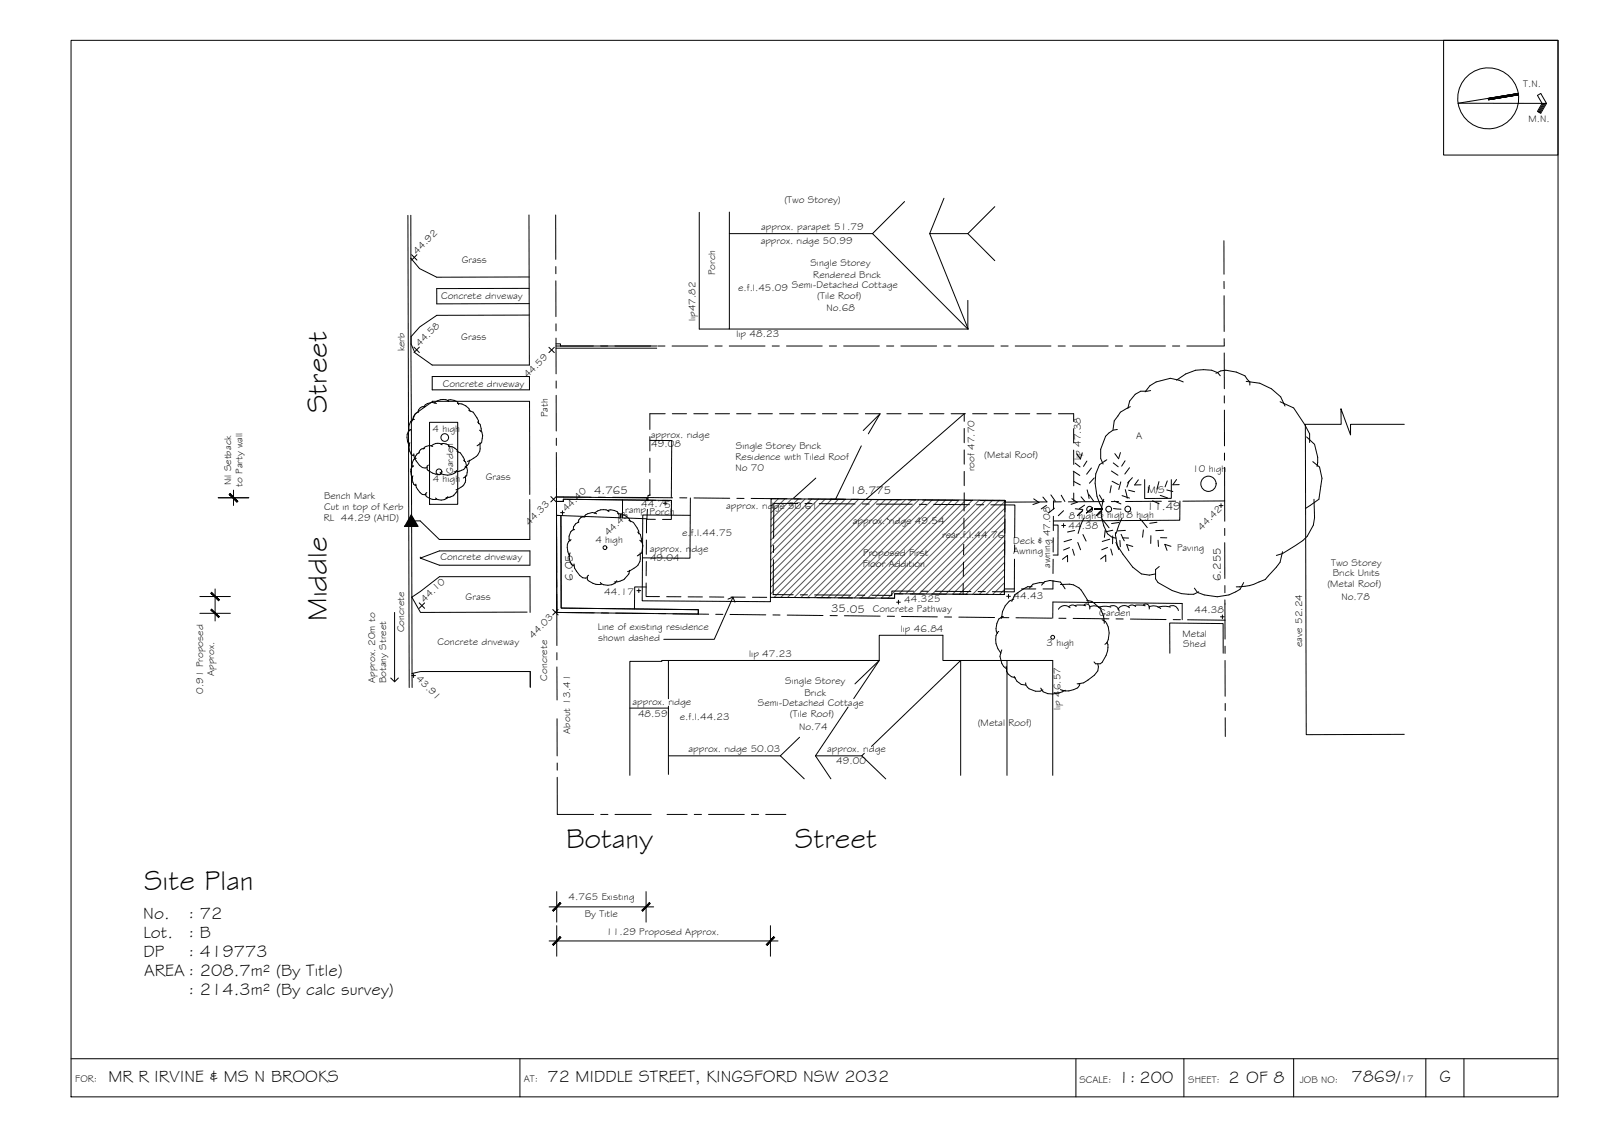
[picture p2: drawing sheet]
<svg xmlns="http://www.w3.org/2000/svg" width="420mm" height="297mm" viewBox="0 0 420 297" stroke-linecap="round" stroke-linejoin="round" font-family="sans-serif">
<!-- layer: HATCH -->
<g fill="none" stroke="#545454" stroke-width=".26">
<path d="M202.4 130.8l-.2 .1M204.1 130.8l-1.9 1.9M205.9 130.8l-3.7 3.6M207.6 130.8l-5.4 5.4M209.4 130.8l-7.2 7.2M211.1 130.8l-8.9 9M212.9 130.8l-10.7 10.8M214.7 130.8l-12.6 12.6M216.4 130.9l-14.3 14.2M218.2 130.9l-16.1 16M219.9 130.9l-17.8 17.8M221.7 130.9l-19.6 19.6"/>
<path d="M223.4 130.9l-21.3 21.3M225.2 130.9l-23.1 23.1M227 130.9l-24.9 24.9M228.7 130.9l-25.7 25.7M230.5 131l-25.7 25.6M232.2 131l-25.7 25.6M234 131l-25.7 25.6M235.7 131l-25.7 25.7M237.5 131l-25.7 25.7M239.2 131l-25.6 25.7M241 131l-25.7 25.7M242.7 131l-25.6 25.7"/>
<path d="M244.5 131l-25.7 25.7M246.3 131.1l-25.7 25.6M248 131.1l-25.7 25.7M249.8 131.1l-25.7 25.7M251.5 131.1l-25.6 25.7M253.3 131.1l-25.7 25.7M255 131.1l-25.6 25.7M256.8 131.1l-25.7 25.7M258.6 131.1l-25.7 25.7M260.3 131.1l-24.5 24.6M262.1 131.2l-24.6 24.5M263.5 138.5l-17.2 17.3"/>
<path d="M263.6 135l-20.8 20.7M263.6 136.8l-19.1 18.9M263.6 131.4l-24.3 24.3M263.6 133.2l-22.5 22.5M263.4 154.6l-1.3 1.3M263.4 151l-4.8 4.8M263.4 152.8l-3 3M263.5 147.4l-8.4 8.4M263.5 149.2l-6.7 6.6M263.5 143.9l-11.9 11.9M263.5 145.7l-10.2 10.1M263.5 142.1l-13.7 13.7"/>
<path d="M263.5 140.3l-15.4 15.5"/>
</g>
<!-- layer: TEXT -->
<path d="M107.9 135l1.7 3h-3.4zM106.2 138h3.4z" fill="#000" stroke="#000" stroke-width=".26"/>
<!-- layer: BORDER -->
<g fill="none" stroke="#000" stroke-width=".26">
<path d="M18.6 10.6h390v277h-390zM378.6 10.6h30v30.1h-30zM398.2 24.5l-15.8 2.6h23.2l-1.5-2.6-.9 .5 1.2 2.1-1.2 2.1 .9 .5 1.5-2.6M398.3 24.9l-7.9 1.3M404.7 27.1l-1.3 2.2M405 27.1l-1.3 2.4M405.3 27.1l-1.4 2.5M18.6 277.6h390M136.4 277.6v10M282.2 277.6v10M310.5 277.6v10M339.3 277.6v10"/>
<path d="M374 277.6v10M383.9 277.6v10"/>
<circle cx="390.3" cy="25.8" r="8"/>
</g>
<g fill="#000" stroke="#000" stroke-width=".26">
<path d="M390.3 25.8l7.9-1.3zM390.3 25.8l7.9-1.3 .1 .3z"/>
<path d="M390.3 25.8l.1 .4 7.9-1.4zM390.4 26.2l7.9-1.4z"/>
</g>
<!-- layer: DIMENSION -->
<path d="M57.2 130.5h8M61.2 128.5v4M52.4 156.4h8M56.4 154.4v8.4M52.4 160.8h8M144 237.8h27.4M146 233.8v8M169.4 233.8v8M144 246.7h60.1M146 242.7v8M202.1 242.7v8" fill="none" stroke="#000" stroke-width=".26"/>
<!-- layer: 0 -->
<g fill="#000" stroke="#000" stroke-width=".26">
<path d="M60.4 129.4l-.3 .2 2.2 1.8zM60.1 129.6l2.2 1.8-.2 .2z"/>
<path d="M60.1 129.6l2 2 .2-.2zM60.4 129.4l1.9 2-2.2-1.8z"/>
<path d="M55.5 159.7l-.2 .2 2.2 1.8zM55.3 159.9l2.2 1.8-.2 .2z"/>
<path d="M55.3 155.5l2 2 .2-.2zM55.5 155.3l2 2-2.2-1.8z"/>
<path d="M146.9 236.7l-1.8 2.2 2-2zM146.9 236.7l-1.8 2.2-.2-.3z"/>
<path d="M168.3 238.6l.2 .3 1.8-2.2zM170.3 236.7l.2 .2-2 2z"/>
<path d="M146.9 245.6l-1.8 2.2 2-2zM146.9 245.6l-1.8 2.2-.2-.2z"/>
<path d="M203 245.6l-2 2 .2 .2zM203 245.6l.2 .2-2 2z"/>
</g>
<!-- layer: BDY_03 -->
<path d="M145.9 130.9h.1M146 130.3v30.3M147.8 130.3h.1M176.1 131.8h.1M321.3 158.3h.1" fill="none" stroke="#000" stroke-width=".26"/>
<!-- layer: BOUNDARY -->
<g fill="none" stroke="#000" stroke-width=".26">
<path d="M145.7 56.4l.1 11.6M145.8 73.6v9.4M145.8 69.9v1.9M321 63.1v8.8M321 73.8v1.9M321 77.5l.1 9.4M145.8 90.7h9.8M145.8 88.6v9.4M145.8 84.9v1.9M145.9 99.9v1.9M157.5 90.7h1.9M161.3 90.7h9.4"/>
<path d="M172.5 90.7h1.9M176.3 90.7h9.3M187.5 90.7h1.9M191.3 90.7h9.3M202.5 90.7h1.9M206.3 90.7h9.4M217.5 90.7h1.9M221.3 90.7h9.3M232.5 90.7h1.9M236.3 90.7h9.3M247.5 90.7h1.9M251.3 90.7h9.4"/>
<path d="M262.5 90.7h1.9M266.3 90.7h9.3M277.5 90.7h1.9M281.3 90.7h9.3M292.5 90.7h1.9M296.3 90.7h9.4M307.5 90.7h1.9M311.3 90.7h9.8M321.1 88.8v1.8M321.1 92.5v9.4M145.9 103.6v9.4M145.9 118.6l.1 11.7"/>
<path d="M145.9 114.9v1.9M321.1 103.8v1.9M321.1 107.5v9.4M321.1 118.8v1.9M146 137v1.9M155 130.4l-9-.1v4.8M156.9 130.4h1.9M160.7 130.4l15.7 .1M178.3 130.5h1.8M182 130.5l9.4 .1M193.3 130.7h1.8M197 130.7l9.4 .1"/>
<path d="M208.3 130.8h1.8M212 130.8l9.4 .1M223.3 130.9h1.8M227 131h9.4M238.3 131.1h1.8M242 131.1l9.4 .1M253.3 131.2h1.8M257 131.2l6.6 .1v.3h11M278.3 131.6h-1.8M289.6 131.5l-9.4 .1M293.4 131.5h-1.9M304.6 131.4l-9.4 .1"/>
<path d="M308.3 131.4h-1.8M321.2 122.5v8.8M321.2 131.3v5.3M321.2 131.3l-11 .1M321.2 138.5v1.9M146 140.8v9.3M146 152v1.9M146 155.7v4.9l9.8 .1M321.2 142.3v9.4M321.3 157.3v10.2M321.3 153.5v1.9M146 160.6l.1 8.6"/>
<path d="M146.1 174.9v8.6M146.1 171.1v1.9M157.7 160.7h1.9M161.5 160.7l9.3 .1M172.7 160.9h1.9M176.5 160.9l9.4 .1M187.7 161.1h1.9M191.5 161.1l9.3 .1M202.7 161.2h1.9M206.5 161.3l9.3 .1M217.7 161.4h1.9M221.5 161.4l9.3 .1"/>
<path d="M232.7 161.6h1.9M236.5 161.6l9.3 .1M247.7 161.7l1.9 .1M251.5 161.8l9.3 .1M262.7 161.9h1.9M266.5 162l9.3 .1M277.7 162.1h1.9M281.5 162.1l9.3 .1M292.7 162.3h1.9M296.5 162.3l9.3 .1M307.7 162.4l1.9 .1M311.5 162.5l9.8 .1"/>
<path d="M321.3 173.2v9.3M321.3 169.4v1.9M146.1 188.4v9.8M321.3 188.2l.1 4.9M321.3 184.4v1.9M146.1 203.8l.1 9.7h9.5M146.1 200v1.9M157.6 213.5h1.8M161.3 213.5h9.5M174.9 213.5h5.3M182.1 213.5h1.9M185.8 213.5h9.4"/>
<path d="M197.1 213.5h1.9M200.8 213.5h5.3"/>
</g>
<!-- layer: BLD_01 -->
<g fill="none" stroke="#000" stroke-width=".26">
<path d="M169.7 131.1l6.4 .1M217.7 130.9h4.1M223.7 130.9l4 .1M232.7 136l.3 .2M252.8 135.8v2.8M252.9 131.2l-.1 2.8M276.3 137.7h1.2v7.8h-1.3M146 141.4h.1M146 144.4h.1M169.5 153.9h-3l-.1 5.8M252.6 153v2.8M252.7 147.4v3.7"/>
<path d="M252.8 142.7l-.1 2.8"/>
</g>
<!-- layer: EXISTING -->
<g fill="none" stroke="#000" stroke-width=".26">
<path d="M107 56.5l.3 123.7M107.7 56.4l.1 11.3M138.7 56.4l.1 39.3h-25.4l-4.6-3.2-1-2.3v-2l2.3-2.5 4.5-3 24.2-.1M191.3 55.6v30.7h-7.9v-30.6M237.2 52.8l-8.4 8.4 25 25.1v-7.5M247.6 52l-3.8 9.2M260.9 54.2l-7.1 7h-10l10.1 25.1h-62.6M107.8 67.7l2.2 2.7 4.5 2.3 24.3-.1M107.8 67.7l.1 43M138.8 75.6l-24.3 .1 .1 4 24.2-.1M191.3 61.2h37.5M253.8 61.2l7.1 7.1"/>
<path d="M113.4 98.7h25.5v3.5h-25.5zM145.8 90.1h1.2v.6h25.2M145.8 91.3h26.4M107.9 110.7l.1 25.9M112.7 110.7h7.3v21.5h-7.3zM113.4 105.2h25.5v24.4M113.5 105.2l-4.5 3.3-1.1 2.2M170.4 114.5v3.7M174.5 108.5h-4.1v4.1M176.3 108.5h3.8M182 108.5h3.7M187.6 108.5h3.7"/>
<path d="M193.2 108.5h3.8M198.8 108.5h3.8M204.5 108.5h3.7M210.1 108.5h3.7M215.7 108.5h3.8M221.3 108.5h3.8M227 108.5h3.7M232.6 108.5h3.7M238.2 108.5h3.7M243.8 108.5h3.8M249.5 108.5h3.7M252.9 108.5v2"/>
<path d="M252.9 112.3v3.8M252.9 118v3.7M255.1 108.5h3.7M260.7 108.5h3.7M266.3 108.5h3.8M272 108.5h3.7M277.6 108.5h4v2M281.6 112.4v3.7M281.6 118v3.8M368.3 111.2h-14.1v2.8l-2.5-6.8 .1 4h-9.4l.2 81.4 25.7-.1M108 136.6v20M138.9 131l.1 10.4h-23.8l-5-4.8h-2.2"/>
<path d="M146 135.1l1.1 .1 .1 24.2 35.9 .4v1.2l-37.1-.4zM146 130.3l23.9 .2 .1 .6-22.2-.2v.6h-1.8zM146 135.1l23.7 .9M163.3 131.1v4.7M169.6 130.4v.7l2.3 .1M170.4 125.7v4.2h-.4l-.1 .6M170.4 120.1v3.8M171.9 136.2l-2.3-.1v3.6M173.8 131.2h2.3v5h-2.3M252.9 123.6v3.7M252.9 129.2v2M263.6 136.1l-.1 3.7"/>
<path d="M263.6 131.3v2.9M276.3 135.4v3.7M276.3 131.3v2.2M281.6 123.6v3.8M281.6 129.3v2M300.2 125.7v5h7v-5M309.5 131.4l-.1 5-33.1 .2M108 156.6l2.3 4 27.9-.1M108 156.6l2.3-1.5 5-3.9h23.7v9.4M108 156.6l.1 20M110.2 146.3l5-1.9h23.8v3.8h-23.8zM169.5 152.8l-.1 3.6h3.6"/>
<path d="M169.5 147.2v3.8M169.5 141.6v3.7M174.8 156.4l3.8 .1M180.5 156.5h3.7M186.1 156.5h3.7M191.7 156.5l3.8 .1M197.3 156.6h3.8M203 156.6h3.7M208.6 156.6l3.7 .1M214.2 156.7h3.8M219.8 156.7l3.8 .1M225.5 156.8h3.7"/>
<path d="M236.8 155.7h-2.2v1.1h-3.5M238.7 155.7h3.8M244.3 155.7l3.8 .1M250 155.8h3.7M255.6 155.8h3.7M263.4 154.4h2.6M263.4 153v2.9h-2.2M263.5 147.3l-.1 3.8M263.5 141.7v3.8M267.9 154.4h3.8M276.2 152.2l-.1 2.2h-2.6M276.2 146.6v3.8"/>
<path d="M276.2 141v3.7M108.1 176.6l2.2-.5h28.8v4.1M108.1 176.6v3.6M175.3 173.2v10M224.2 179.3l6.4-6.1-6.7 9.9M264.1 173.2v30.1M276.1 162.1v-4.3l34 .4v4.3M306.8 171.3v-8l14 .2v7.8M165.2 185.6h10.1M175.3 198.2h29.4M175.3 185.1v17.9M204.7 198.2l6.2 6"/>
<path d="M209.7 193.3l-5 4.9M213.9 198.2h12.1M213.9 198.2l4 6M222.4 185.4l-8.5 12.8M226 198.2l6.3 6M226.7 197.5l-.7 .7M228.6 195.7l23.4-22.5v30.1M165.2 203.3v-29.9h8.4v-.2h57v-6.6h16.7v6.6h28.8v30.1"/>
</g>
<!-- layer: TEXT1 -->
<path d="M147.1 135.2l.1 24.2 35.9 .4v1.2M169.7 131.1l-21.9-.2v.6h-1.9M110.2 146.3h.1M139.1 176.1v4.1" fill="none" stroke="#000" stroke-width=".26"/>
<!-- layer: BLD_ADJ -->
<path d="M170.4 129.9h.1" fill="none" stroke="#545454" stroke-width=".26"/>
<!-- layer: HGTS_11 -->
<g fill="none" stroke="#000" stroke-width=".26">
<path d="M108 66.8l1.4 1.4M109.4 66.8l-1.4 1.4M108.6 91l1.4 1.4M110 91l-1.4 1.4M144 91.1l1.4 1.3M145.4 91.1l-1.4 1.3M144.5 130.2l1.4 1.4M145.9 130.2l-1.4 1.4M147 134.4h1M147.5 133.9v1M162.2 135.3h1M162.8 134.8v1"/>
<path d="M173.9 131.9h1M174.4 131.4v1M278.5 137.8h.9M278.9 137.3v1M319.7 132.6h1M320.2 132.1v.9M109.9 158.1l1.5 1.4M111.4 158.1l-1.5 1.4M145 159.8l1.4 1.4M146.4 159.8l-1.4 1.4M167 154.8h1M167.5 154.4v1"/>
<path d="M235.1 157.9h1M235.6 157.4v1M264 156.3h1M264.5 155.8v1M108 177.1h1M108.5 176.6v1M320.1 161.7h1M320.6 161.2v1"/>
</g>
<!-- layer: VEGSPREAD -->
<g fill="none" stroke="#000" stroke-width=".26">
<path d="M318.9 97.9l1.3-.7 1.3-.1 2.7 .5 2.3 .9 1.3 1.6v.9M320 98.5l-.6-.8a10 10 0 0 0-10.8 2M326.8 100l3.6 .5 3.1 1.4 2.4 2.1 1.1 2.5M107.5 116a2.95 2.95 0 0 0 .8 3.4l.3 .1M107.8 112.6a2.69 2.69 0 0 0-.7 3.8l.3 .5M108.5 119a3.7 3.7 0 0 0 1.5 3l.8 .6h1.2M108.7 110h-.4a2.18 2.18 0 0 0-.9 3M109.8 108a2.03 2.03 0 0 0-1.5 2M110 118.7l-.2 .1a1.76 1.76 0 0 0-.9 1.4M111.4 117.6a1.25 1.25 0 0 0-1.5 1.2M111.6 106.6a1.68 1.68 0 0 0-2 1.5M113.5 117a1.82 1.82 0 0 0-2.5 .7"/>
<path d="M114.5 105.8a2.49 2.49 0 0 0-3.4 .9M115.6 116.5a1.6 1.6 0 0 1 2.3 .7M115.9 116.6a2.18 2.18 0 0 0-2.8 .3M117.3 105.1a2.43 2.43 0 0 1 3 .7v.3M117.6 117a2.61 2.61 0 0 1 2.6 1.6M117.7 105.3a2.87 2.87 0 0 0-3.8 .4M119.9 118.3a3.2 3.2 0 0 1 1.9 2.7M120 105.8a3.4 3.4 0 0 1 3.3 2.1M122.9 107.5l1.2 .6 1.4 2.2v.8M125.2 110.6a2.5 2.5 0 0 1 .9 2.6M125.8 112.8l.6 .5 .2 .9-.3 1.8-1.2 .9M125.9 116a3.4 3.4 0 0 1-1.6 4.1l-1.7 .9"/>
<path d="M283.9 118.7l-.5 1.6-1-1.3M293 112.6l-1.1 .2-1.9 1.6-1.3 3.4v2.4l.6 1.5M293.9 118.7l-.5 1.6-1-1.4M296.4 106.6l-2.6 1.5-1.6 2.2-.3 2.3M301.8 102.4l-1 .2a4.6 4.6 0 0 0-5 4.5M310.3 100.1l-1.1-.4-2.3-.5-3.7 .9-1.6 1-1.3 1.6M335.7 105.3l3.6 1.6 2.9 4.4 1.3 2.4v2.3M342.7 114.5l2.1 2 .8 3.4-.2 2.4M108.3 124.7l-.1 .3a1.86 1.86 0 0 0 .9 2.3M108.5 122.1a2.05 2.05 0 0 0-.5 2.9l.2 .4M108.9 120.2a1.67 1.67 0 0 0-.6 2.2M109.1 126.9a3.1 3.1 0 0 0 1.7 2.7h.9"/>
<path d="M109.2 120.2h-.3M111.9 129.1l-.2 .2v.6a2.5 2.5 0 0 0 2.8 .9M112.4 121.9l-.4 .3v.8a3.4 3.4 0 0 0 3.8 1.2M117.5 130.2a2.09 2.09 0 0 1-3.3 .3M119.7 123.3a2.57 2.57 0 0 1-3.4 1.1l-.6-.2-.3-.4M120 128.2a2.96 2.96 0 0 1-3 2.3M121.6 120.6a2.02 2.02 0 0 1 .7 2M122 122.3a1.82 1.82 0 0 1-.2 2.8l-.3 .2M122.1 124.7a3 3 0 0 1-2.5 3.7M123.1 120.6a3.9 3.9 0 0 1-4 3.1M150.3 138.9a2.18 2.18 0 0 0-.8 3M150.7 138.8l-.4 .1"/>
<path d="M151.8 136.8a2.03 2.03 0 0 0-1.5 2M153.6 135.4a1.68 1.68 0 0 0-2 1.6M156.5 134.7a2.44 2.44 0 0 0-3.4 .8M159.3 133.9a2.4 2.4 0 0 1 3 .8v.3M159.7 134.1a2.94 2.94 0 0 0-3.8 .4M162 134.6a3.5 3.5 0 0 1 3.4 2.2M164.9 136.4l1.2 .6 1.4 2.2v.8M167.2 139.5a2.52 2.52 0 0 1 1 2.6M271.1 130.8l1.4 .9-1.6 .6M273.5 130.3l1.1 1.3M274.5 132.5l-1.4 .9M275.6 129.7l1.2 1.7"/>
<path d="M276.5 133.2l-1.5 1.3M278.3 129.8l1 1.7M278.9 133.9l-1.3 1.3M281.1 130.7l1.4 1-1.6 .5M281.5 123.5l1.7 1.1M281.7 126.2l1.6 .9M281.8 139.1l-1.8 .4M282 121.4l1.3 1M282 133.4l2 .2M283.5 130.3l1.1 1.2M284 133.9l-1.4 1.3M284.3 135.8l-.9 2-.6 2.1"/>
<path d="M284.5 132.4l-1.4 1M285.1 120.9l-.9 1.4M285.1 128.4l.5 2.3M285.6 129.7l1.2 1.7M286.2 122.7l-1.2 1.6M286.6 133.2l-1.6 1.3M287 125.3l-1.3 1.4M287 133.4l2 .1zM288.3 129.8l1 1.6M288.9 136l2 2.4M289 133.8l-1.4 1.3M289.5 130.9a9.8 9.8 0 0 0 1 9l1.2 1 1 .2"/>
<path d="M289.9 139l-.2 1.9M290.3 120.5l-1.9 1.3a11.6 11.6 0 0 0 0 10.1l.8 1.6M291.5 127.3l-.4 1.9M291.5 123.5l1.7 1.1M291.7 126.2l1.6 .9M291.9 139l-1.9 .4M292 121.4l1.3 1M292 133.3l2 .2M292.3 131.4l1.7 .7M292.6 139.6l.4 3.4 4.1 5.7 2.2 1.8 2.1 .3 1.7-.3M293.4 137l-1.9 .3M293.9 126.3l-.5 2"/>
<path d="M294.3 129.9l1.9 .7M294.3 135.8l-1.5 4M295.1 120.8l-.9 1.4M295.1 128.4l.5 2.2M295.2 139.1l-2.1 .1M296 128.5l1.6 .4M296.1 126.1l-.5 1.6M296.2 122.6l-1.2 1.7M297 125.2l-1.3 1.4M298.6 125.8l-1 1.3h1.7M298.9 135.9l2 2.4M299.9 138.9l-.2 1.9"/>
<path d="M301.4 127.3l-.3 1.9M302.3 131.3l1.7 .8M303.4 136.9l-1.9 .3M304 126.3l-.6 2M304.3 129.9l1.9 .6M305.2 139l-2.1 .1M306 128.5l1.6 .4M306.1 126.1l-.5 1.5M308.6 125.7l-1 1.4h1.7M344.3 121l1.8 1.5 .6 2.9-.8 5.5-3.5 2.4M344.6 130.9l.2 4.8a8.8 8.8 0 0 1-5 7.3l-3.4 2.1-1.6 .5M149.5 144.9a2.9 2.9 0 0 0 .8 3.4h.3"/>
<path d="M149.8 141.5a1.67 1.67 0 0 0-1 2l.1 1.2 .5 1.1M150.5 147.8a3.7 3.7 0 0 0 1.5 3.1l.8 .6h1.2M154.4 150.8l-.4 .3v.8a3.3 3.3 0 0 0 3.8 1.1M161.8 152.2a2.81 2.81 0 0 1-4.4 .5M165.1 149.5a3.9 3.9 0 0 1-4 3.1M167.8 141.6l.6 .5 .2 1-.3 1.8-1.2 .8M167.9 144.9a3.4 3.4 0 0 1-1.6 4.1l-1.7 .9M265.9 157a5.2 5.2 0 0 0-3.2 5.1M270.7 153.8h-1.2l-3.3 2.1-.8 1.8M273.2 153.4l.7-.9 1.5-.3 2.7 .4 1.2 1.8M273.8 152.8h-1.2l-1.7 .4-1 1M278.1 153.2a5.1 5.1 0 0 1 6.1 2.5l1 1.7 .3 .8"/>
<path d="M278.6 146.6l1.4-1v1.7M280.5 143.6l-1.6 .6M280.6 159.3a1.94 1.94 0 0 0-3 .4M281 141.4l-1.9 .6M281.3 144l.5 1.6M281.9 158.8l1.4-.2 1.5 .2M282.2 159a1.3 1.3 0 0 0-1.9 .1M282.7 142.2l.7 1.9M284 140.1l.8 1.8M284.3 158.6a.94 .94 0 0 1 1.2-.1 .94 .94 0 0 1 .3 1.2M285 157.4a5.4 5.4 0 0 1 4 3l.5 1.3 .1 1.7M285.7 159.1a2.78 2.78 0 0 1 3.1 .4"/>
<path d="M288.7 146.6l1.3-1v1.6M290.5 143.5l-1.5 .6M291 141.4l-1.9 .6M291.1 159a1.6 1.6 0 0 1 2.4 1.1M291.3 143.9l.5 1.6M291.3 159.2l-1.6-.3-1.6 .3M291.8 140.5v2.1M292.7 142.2l.7 1.9M293.7 141.7l.1 1.6M294 140.1l.9 1.7M294.4 141l1.6 .1M296.2 159.3a1.94 1.94 0 0 0-3 .4"/>
<path d="M297.1 143.3l-1.6-.5 .6 1.6M297.5 158.8l1.4-.2 1.5 .2M297.8 159a1.3 1.3 0 0 0-1.9 .1M299.9 158.6a.94 .94 0 0 1 1.2-.1 .94 .94 0 0 1 .3 1.2M301.3 159.1a2.78 2.78 0 0 1 3.1 .4M301.8 140.4v2.1M303.7 141.6l.1 1.7M304 148.5l-.9 .8v2.5l.6 .9a13.1 13.1 0 0 0 9.4 3.1l1.3-.6M304.4 141h1.6M306.7 159a1.6 1.6 0 0 1 2.4 1.1M306.9 159.2l-1.6-.3-1.6 .3M307.1 143.2l-1.6-.5 .6 1.6"/>
<path d="M326.2 152.7l-1 1.8a10.8 10.8 0 0 1-11.1 .8l-.8-1.1M336.4 144.6l-.7 2.8-3.9 4.5a15.5 15.5 0 0 1-6.7 2h-.9M261.9 165.5a3.1 3.1 0 0 0-.7 3.3l.5 1.3 .8 1.2M262.7 170.4a3.7 3.7 0 0 0 1.3 5M263.2 161.6h-.5a3.6 3.6 0 0 0-1.1 4.5M263.9 174.7l.1 .4a2.29 2.29 0 0 0 2.2 2.6M266 177.3a3.1 3.1 0 0 0 3 2.3M269 179l.1 .6M269.1 179.6a3.3 3.3 0 0 0 4.4 1.3M283.2 179.2l-.1 .5-.5 .6a4.9 4.9 0 0 1-4.5 .5M287.9 174l.2 .8-.2 1.1-.9 1.1-2.8 2-1.7 .3M289 162.5a3.4 3.4 0 0 1 1.9 3.4l-.5 2.6-.6 .4"/>
<path d="M290.3 168.4a4 4 0 0 1-.2 3.4l-1.1 1.9-.4 .3h-1.3l-.4-.5M273 180.4l.6 1a6 6 0 0 0 5.8-.4"/>
<circle cx="116.6" cy="114.7" r="1.01"/>
<circle cx="115.1" cy="123.7" r=".75"/>
<circle cx="285.8" cy="133.5" r=".75"/>
<circle cx="290.8" cy="133.5" r=".75"/>
<circle cx="295.8" cy="133.5" r=".75"/>
<circle cx="316.9" cy="126.8" r="2"/>
<circle cx="158.7" cy="143.6" r=".5"/>
<circle cx="276.1" cy="167.1" r=".5"/>
</g>
<!-- layer: 0 -->
<path d="M169.8 133.5l-.1 2.5M169.9 131v.3M190.9 157.1l1.3-.5 .6 1.3M192.2 156.6l-4.9 11h-13.2M102.5 177.8l1 .9 1-.9M103.5 160.6v18.1" fill="none" stroke="#000" stroke-width=".26"/>
<!-- layer: ROOFPLAN EXIST. -->
<path d="M170.4 115.5h5.8l-.1 15M225.9 116.9l-6.8 14M226.4 112.9l4.4-4.4-3.1 5.2M252.9 108.5l-25.8 22.5M181 135.1l-12.4-.1-.2 22.5 33.7 .2v-1.1M181.1 130.5l-.1 15.8h-12.5M214 125.3l-6.1 5.5" fill="none" stroke="#000" stroke-width=".26"/>
<!-- layer: NEWWORK -->
<path d="M202.2 130.8l61.4 .4-.2 24.7-28.8-.2v1.1l-32.5-.2z" fill="none" stroke="#000" stroke-width=".26"/>
<!-- layer: ROOFPLAN NEW -->
<g fill="none" stroke="#000" stroke-width=".26">
<path d="M209.3 132h-6.3l-.1 9.1M211.1 132h1.9M214.9 132.1h9.3M226.1 132.1h1.9M229.9 132.2h9.4M241.1 132.2h1.9M244.9 132.2l9.4 .1M256.1 132.3h1.9M259.9 132.3l6.3 .1-.1 8.6M202.8 146.7v9.2h5.2M202.9 143v1.9M209.9 155.9h1.9"/>
<path d="M213.7 156h9.3M224.9 156l1.9 .1M239.7 155h-5.8v1.1h-5.3M241.5 155h1.9M245.3 155l9.3 .1M256.5 155.1h1.9M266.1 146.6l-.1 8.6-5.7-.1M266.1 142.8v1.9"/>
</g>
<g font-size="7.5">
<text x="85.7" y="108.4" transform="rotate(-90 85.7 108.4)">Street</text>
<text x="85.7" y="162.9" transform="rotate(-90 85.7 162.9)">Middle</text>
<text x="148.4" y="222.3">Botany</text>
<text x="208.5" y="222.3">Street</text>
<text x="37.8" y="233.3">Site Plan</text>
</g>
<g font-size="4.5">
<text x="37.6" y="240.8">No.</text>
<text x="37.6" y="245.8">Lot.</text>
<text x="49.4" y="240.8">: 72</text>
<text x="49.4" y="245.8">: B</text>
<text x="37.6" y="250.9">DP</text>
<text x="49.4" y="250.9">: 419773</text>
<text x="37.8" y="255.9">AREA : 208.7m² (By Title)</text>
<text x="49.4" y="260.9">: 214.3m² (By calc survey)</text>
<text x="28.4" y="283.6">MR R IRVINE &amp; MS N BROOKS</text>
<text x="143.6" y="283.6">72 MIDDLE STREET, KINGSFORD NSW 2032</text>
<text x="293.4" y="283.9">1: 200</text>
<text x="322.2" y="283.9">2 OF 8</text>
<text x="354.4" y="283.8">7869/</text>
<text x="377.6" y="283.8">G</text>
</g>
<g font-size="3">
<text x="155.8" y="129.5">4.765</text>
<text x="222.9" y="129.4">18.775</text>
<text x="300.8" y="133.8">11.49</text>
<text x="150.2" y="152.2" transform="rotate(-90 150.2 152.2)">6.05</text>
<text x="320.2" y="152.4" transform="rotate(-90 320.2 152.4)">6.255</text>
<text x="218" y="160.5" transform="rotate(1 218 160.5)">35.05</text>
</g>
<g font-size="2.6">
<text x="399.5" y="22.9">T.N.</text>
<text x="400.8" y="31.9">M.N.</text>
<text x="205.7" y="53.1">(Two Storey)</text>
<text x="199.5" y="63.9">approx. ridge 50.99</text>
<text x="199.6" y="60.3">approx. parapet 51.79</text>
<text x="109.4" y="66.8" transform="rotate(-45 109.4 66.8)">44.92</text>
<text x="121.1" y="69">Grass</text>
<text x="212.6" y="69.8">Single Storey</text>
<text x="187.5" y="72.2" transform="rotate(-90 187.5 72.2)">Porch</text>
<text x="193.6" y="76.4">e.f.l.45.09</text>
<text x="207.7" y="75.6">Semi-Detached Cottage</text>
<text x="213.3" y="72.9">Rendered Brick</text>
<text x="115.7" y="78.3">Concrete driveway</text>
<text x="214.4" y="78.3">(Tile Roof)</text>
<text x="216.8" y="81.6">No.68</text>
<text x="121" y="89.2">Grass</text>
<text x="182.4" y="84.2" transform="rotate(-90 182.4 84.2)">lip47.82</text>
<text x="193.2" y="88.4">lip 48.23</text>
<text x="106.1" y="92.1" transform="rotate(-90 106.1 92.1)">kerb</text>
<text x="110" y="91" transform="rotate(-45 110 91)">44.58</text>
<text x="116.1" y="101.4">Concrete driveway</text>
<text x="138.3" y="99.2" transform="rotate(-45 138.3 99.2)">44.59</text>
<text x="113.5" y="113.1">4 high</text>
<text x="143.7" y="109.4" transform="rotate(-90 143.7 109.4)">Path</text>
<text x="170.7" y="114.7">approx. ridge</text>
<text x="170.8" y="117.2">49.08</text>
<text x="193" y="117.6">Single Storey Brick</text>
<text x="298" y="115">A</text>
<text x="118.8" y="124.3" transform="rotate(-90 118.8 124.3)">Garden</text>
<text x="127.4" y="125.8">Grass</text>
<text x="192.9" y="120.6">Residence with Tiled Roof</text>
<text x="192.9" y="123.5">No 70</text>
<text x="255.6" y="123.6" transform="rotate(-90 255.6 123.6)">roof 47.70</text>
<text x="258.1" y="120.1">(Metal Roof)</text>
<text x="283.5" y="120.6" transform="rotate(-90 283.5 120.6)">lip 47.38</text>
<text x="312.7" y="123.8">10 high</text>
<text x="60.6" y="127.2" transform="rotate(-90 60.6 127.2)">Nil Setback</text>
<text x="63.6" y="127.7" transform="rotate(-90 63.6 127.7)">to Party wall</text>
<text x="85" y="130.8">Bench Mark</text>
<text x="113.5" y="126.3">4 high</text>
<text x="301" y="129.1">M/S</text>
<text x="84.9" y="136.6">RL 44.29 (AHD)</text>
<text x="85" y="133.7">Cut in top of Kerb</text>
<text x="138.8" y="137.9" transform="rotate(-45 138.8 137.9)">44.33</text>
<text x="148.5" y="134.3" transform="rotate(-45 148.5 134.3)">44.40</text>
<text x="164" y="134.4">ramp Porch</text>
<text x="168.2" y="133">44.75</text>
<text x="190.4" y="133.5">approx. ridge 50.61</text>
<text x="223.7" y="137.4">approx. ridge 49.54</text>
<text x="280.3" y="136">8 high8 high 8 high</text>
<text x="156.2" y="142.3">4 high</text>
<text x="159.5" y="140.6" transform="rotate(-45 159.5 140.6)">44.43</text>
<text x="178.9" y="140.4">e.f.l.44.75</text>
<text x="247.1" y="140.9">rear.f.l.44.76</text>
<text x="265.7" y="142.6">Deck &amp;</text>
<text x="280.3" y="138.6">44.38</text>
<text x="315.1" y="139.2" transform="rotate(-45 315.1 139.2)">44.42</text>
<text x="115.6" y="146.9">Concrete driveway</text>
<text x="170.4" y="144.7">approx. ridge</text>
<text x="170.5" y="147.1">49.04</text>
<text x="226.3" y="148.6">Floor Addition</text>
<text x="226.4" y="145.6">Proposed First</text>
<text x="265.7" y="145.3">Awning</text>
<text x="275.5" y="149" transform="rotate(-90 275.5 149)">awning 47.08</text>
<text x="308.7" y="144.4">Paving</text>
<text x="349.1" y="148.5">Two Storey</text>
<text x="158.5" y="155.9">44.17</text>
<text x="348.1" y="154">(Metal Roof)</text>
<text x="349.5" y="151.1">Brick Units</text>
<text x="111.4" y="158.1" transform="rotate(-45 111.4 158.1)">44.10</text>
<text x="122.1" y="157.2">Grass</text>
<text x="228.9" y="160.4">Concrete Pathway</text>
<text x="237.2" y="158">44.325</text>
<text x="265.8" y="157.1">44.43</text>
<text x="288.3" y="161.4">Garden</text>
<text x="313.3" y="160.7">44.38</text>
<text x="351.8" y="157.3">No.78</text>
<text x="106" y="165.8" transform="rotate(-90 106 165.8)">Concrete</text>
<text x="139.7" y="167.5" transform="rotate(-45 139.7 167.5)">44.03</text>
<text x="156.8" y="165.2">Line of existing residence</text>
<text x="236.2" y="165.8">lip 46.84</text>
<text x="310.2" y="166.9">Metal</text>
<text x="114.8" y="169.1">Concrete driveway</text>
<text x="156.9" y="168.1">shown dashed</text>
<text x="196.5" y="172.2">lip 47.23</text>
<text x="274.5" y="169.4">3 high</text>
<text x="310.3" y="169.5">Shed</text>
<text x="341.5" y="169.7" transform="rotate(-90 341.5 169.7)">eave 52.24</text>
<text x="56.2" y="177.2" transform="rotate(-90 56.2 177.2)">Approx.</text>
<text x="98.4" y="179.1" transform="rotate(-90 98.4 179.1)">Approx. 20m to</text>
<text x="101.3" y="179.2" transform="rotate(-90 101.3 179.2)">Botany Street</text>
<text x="109.1" y="178.1" transform="rotate(45 109.1 178.1)">43.91</text>
<text x="143.5" y="178.4" transform="rotate(-90 143.5 178.4)">Concrete</text>
<text x="205.9" y="179.2">Single Storey</text>
<text x="53.3" y="181.9" transform="rotate(-90 53.3 181.9)">0.91 Proposed</text>
<text x="165.9" y="184.9">approx. ridge</text>
<text x="198.8" y="185">Semi-Detached Cottage</text>
<text x="211" y="182.4">Brick</text>
<text x="167.3" y="187.8">48.59</text>
<text x="178.3" y="188.7">e.f.l.44.23</text>
<text x="207.2" y="188">(Tile Roof)</text>
<text x="209.6" y="191.3">No.74</text>
<text x="256.4" y="190.4">(Metal Roof)</text>
<text x="278.1" y="186.2" transform="rotate(-90 278.1 186.2)">lip 46.57</text>
<text x="149.5" y="192.3" transform="rotate(-90 149.5 192.3)">About 13.41</text>
<text x="180.6" y="197.2">approx. ridge 50.03</text>
<text x="216.9" y="197.2">approx. ridge</text>
<text x="219.3" y="200.2">49.00</text>
<text x="149.1" y="236.1">4.765 Existing</text>
<text x="153.4" y="240.5">By Title</text>
<text x="159" y="245">11.29 Proposed Approx.</text>
<text x="19.8" y="283.8">FOR:</text>
<text x="137.4" y="283.6">AT:</text>
<text x="283.1" y="283.9">SCALE:</text>
<text x="311.6" y="283.9">SHEET:</text>
<text x="340.9" y="283.9">JOB NO:</text>
<text x="367.4" y="283.8">17</text>
</g>
</svg>
